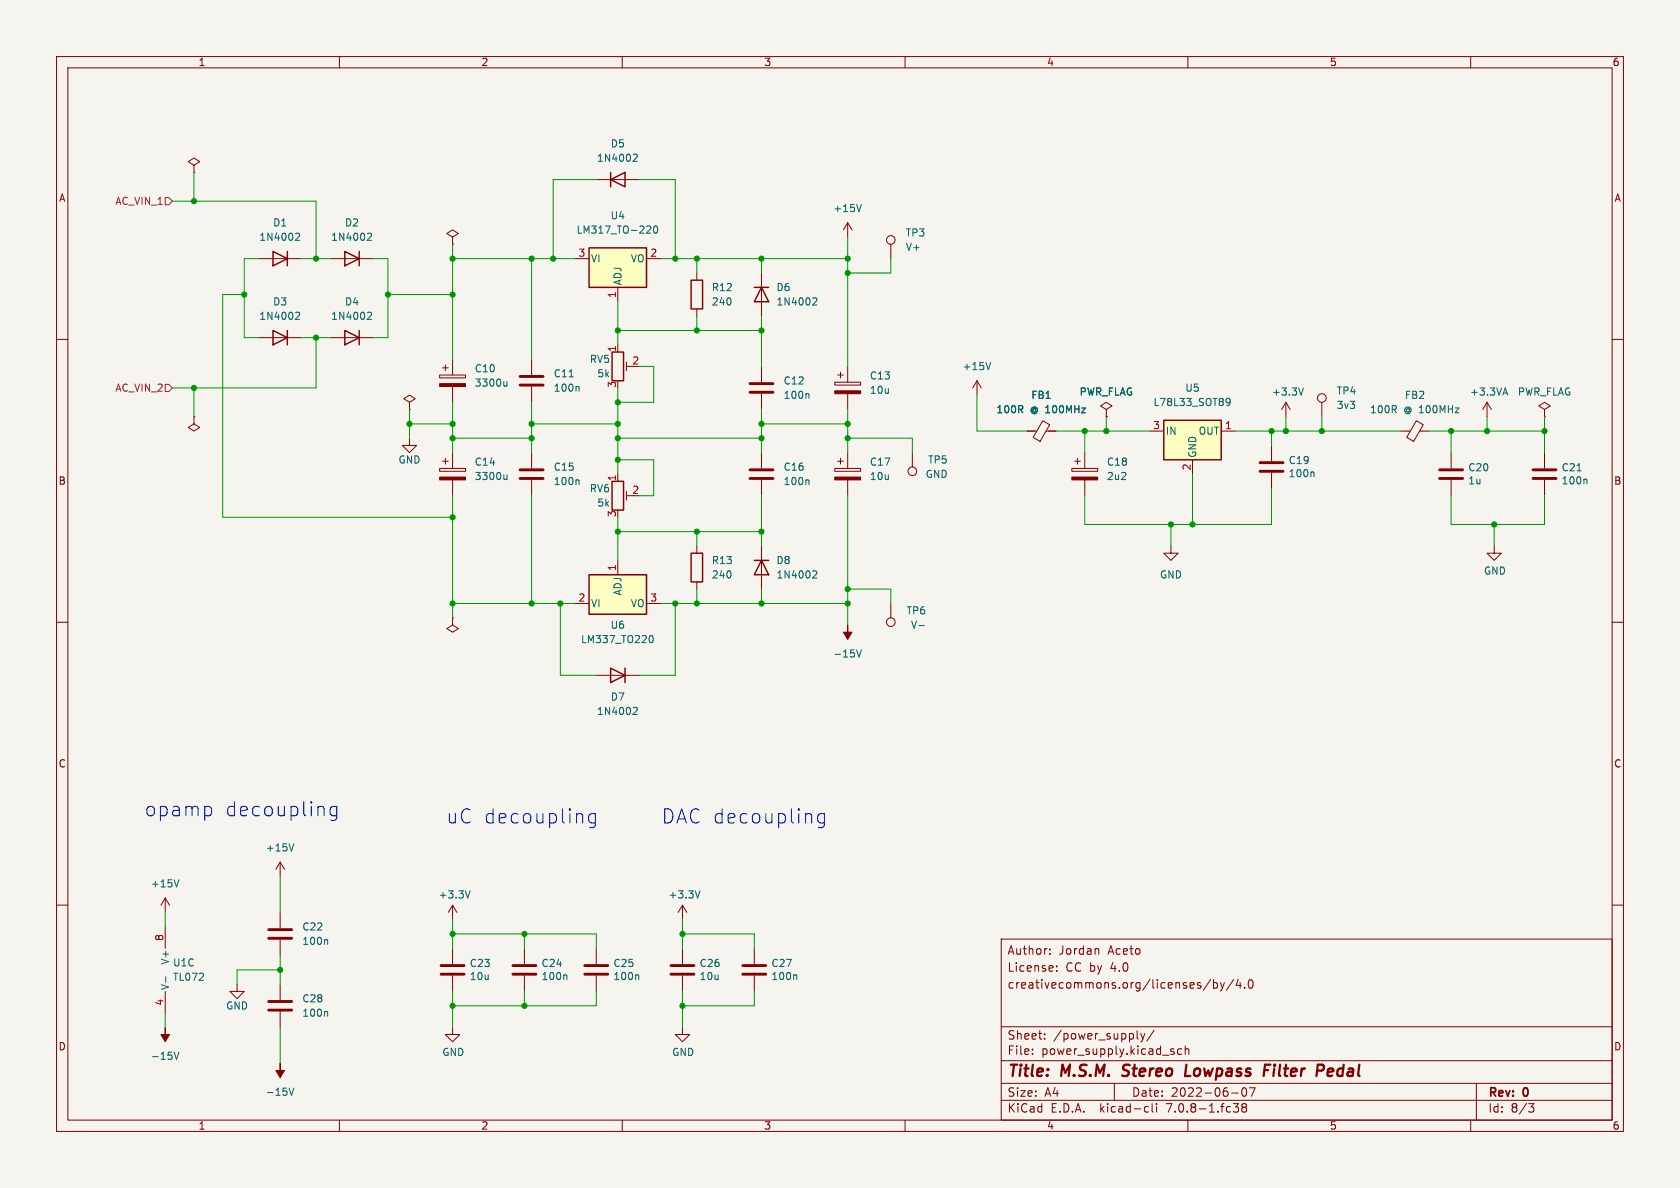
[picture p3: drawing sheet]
<svg xmlns="http://www.w3.org/2000/svg" width="297mm" height="210mm" viewBox="0 0 297 210" stroke-linecap="round" stroke-linejoin="round" font-family="sans-serif">
<path d="M0 0h297v210h-297z" fill="#f5f4ef" stroke="#f5f4ef" stroke-width=".18"/>
<g fill="none" stroke="#840000" stroke-width=".18">
<path d="M10 10h277v190h-277zM12 12h273v186h-273zM60 10v2M110 10v2M160 10v2M210 10v2M260 10v2M34.3 29.2l1-.6-1-.7-1 .7 1 .6v1.3M34.3 30.5h.1M105.4 31.8h7.6M149.9 39.4l-.8 1.2M149.9 39.4v2.5"/>
<path d="M149.9 39.4l.7 1.2M10 60h2M45.7 45.7h7.6M45.7 59.7h7.6M58.4 45.7h7.6M58.4 59.7h7.6M80 41.9l1-.6-1-.7-1 .7 1 .6v1.3M80 43.2h.1M101.6 45.7h2.5M109.2 50.8v2.5M114.3 45.7h2.5M123.2 48.3v1.2"/>
<path d="M123.2 54.6v1.3M134.6 48.3v7.6M157.5 43.2v2.5M285 60h2M34.3 73.7v1.2l1 .7-1 .6-1-.6 1-.7M34.3 73.7h.1M72.4 77.5v1.2h1.3l-1.3 1.3-1.3-1.3h1.3M72.4 71.1l1-.6-1-.6-1 .6 1 .6v1.3M72.4 72.4h.1M77.7 66.3h4.6v.5h-4.6zM78.2 65h1M78.7 64.5v1"/>
<path d="M80 63.5v2.8M80 68.3v2.8M94 63.5v2.8M94 68.3v2.8M109.2 61v1.2M110.7 64v1.5M110.7 64.8h1.1M134.6 64.8v2.8M134.6 69.6v2.8M147.6 67.6h4.5v.5h-4.5zM148.1 66.3h1M148.6 65.8v1"/>
<path d="M149.9 64.8v2.8M149.9 69.6v2.8M172.7 67.3l-.7 1.3M172.7 67.3v2.6M172.7 67.3l.8 1.3M181.6 76.2h1.7M184.4 74.4l1.2 .7-1.7 2.9-1.2-.7zM184.9 76.2h1.8M195.6 72.4l1-.6-1-.7-1 .7 1 .6v1.3M195.6 73.7h.1M203.2 76.2h2.5M215.9 76.2h2.5"/>
<path d="M224.8 78.7v2.8M227.3 71.1l-.7 1.3M227.3 71.1v2.6M227.3 71.1l.8 1.3M233.7 71.1v2.6M247.6 76.2h1.7M250.4 74.4l1.2 .7-1.7 2.9-1.2-.7zM251 76.2h1.7M262.9 71.1l-.8 1.3M262.9 71.1v2.6M262.9 71.1l.8 1.3M273 72.4l1.1-.6-1.1-.7-1 .7 1 .6v1.3"/>
<path d="M273 73.7h.1M77.7 82.8h4.6v.5h-4.6zM78.2 81.5h1M78.7 81v1M80 80v2.8M80 84.8v2.8M94 80v2.8M94 84.8v2.8M109.2 83.8v1.3M109.2 99.1v2.5M110.7 86.9v1.5M110.7 87.6h1.1"/>
<path d="M123.2 96.5v1.3M134.6 80v2.8M134.6 84.8v2.8M134.6 96.5v7.6M147.6 82.8h4.5v.5h-4.5zM148.1 81.5h1M148.6 81v1M149.9 80v2.8M149.9 84.8v2.8M161.3 80v2.6M189.5 82.8h4.6v.5h-4.6zM190 81.5h1"/>
<path d="M190.5 81v1M191.8 80v2.8M191.8 84.8v2.8M207 96.5v1.3h1.3l-1.3 1.3-1.3-1.3h1.3M210.8 81.3v2.5M224.8 83.6v2.8M256.5 80v2.8M256.5 84.8v2.8M264.2 96.5v1.3h1.2l-1.2 1.3-1.3-1.3h1.3M273 80v2.8M273 84.8v2.8M10 110h2"/>
<path d="M80 109.2v1.3l1 .6-1 .7-1-.7 1-.6M80 109.2h.1M101.6 106.7h2.5M105.4 119.4h7.6M114.3 106.7h2.5M123.2 102.9v1.2M157.5 106.7v2.5M285 110h2M10 160h2M29.2 158.8l-.8 1.2M29.2 158.8v2.5M29.2 158.8l.8 1.2"/>
<path d="M49.5 152.4l-.7 1.3M49.5 152.4v2.5M49.5 152.4l.8 1.3M285 160h2M29.2 163.8v3.8M29.2 175.3v3.8M41.9 174v1.3h1.3l-1.3 1.2-1.3-1.2h1.3M49.5 161.3v2.8M49.5 166.1v2.8M49.5 174v2.8M49.5 178.8v2.8M80 160v2.6"/>
<path d="M80 167.6v2.8M80 172.5v2.8M80 160l-.8 1.3M80 160l.8 1.3M92.7 167.6v2.8M92.7 172.5v2.8M105.4 167.6v2.8M105.4 172.5v2.8M120.6 160v2.6M120.6 167.6v2.8M120.6 172.5v2.8M120.6 160l-.7 1.3"/>
<path d="M120.6 160l.8 1.3M133.3 167.6v2.8M133.3 172.5v2.8M177 166h108v32h-108zM185.6 168.6v.1M185.6 167.8v.1M186.8 171.6v.1M186.8 170.8v.1M194 167.7l.2 .2v.8M214 173.1l-1.3 2M214.5 173.2v1.5M214.5 173.8l.5-.1 .2 .3v.4l-.1 .2h-.6"/>
<path d="M215.7 173.7l.4 1M216.1 174.7l-.1 .4-.3 .1M216.5 173.7l-.4 1M218.1 173.1l-1.3 2M218.9 173.1l-.4 1.1h1M219.2 173.7v1M220 174.6v.1M220.8 173.3l.2-.1a.81 .81 0 0 1 .6 .6 .81 .81 0 0 1-.3 .8l-.1 .1a.81 .81 0 0 1-.4-1.4zM60 198v2M80 181.6v1.3h1.3l-1.3 1.3-1.3-1.3h1.3M110 198v2M120.6 181.6v1.3h1.3l-1.3 1.3-1.2-1.3h1.2"/>
<path d="M160 198v2M177 194.5h108M177 191.5h108M177 187.5h108M177 181.5h108M182.5 186.3v.1M182.5 185.5v.1M184.7 183.6v.1M184.7 182.8v.1M197 191.5v3M201 183.5l.2 .2M201.7 182.7l.3 1"/>
<path d="M202 183.7l-.1 .4-.2 .1M202.4 182.7l-.4 1M202.6 195.6l.4 .1M203 196.5l-.4 .1M203.7 195.1v1.3l.2 .2M204 182.1l-1.3 2M204.5 195.1v.1M204.5 195.6v1M207.4 185.9l.2 .2-.2 .3M207.4 185.4l.1 .1M208.9 185.5l-.4-.1-.3 .3v.4l.1 .2h.6M209.5 185.5l.2-.1 .4 .1 .1 .9"/>
<path d="M209.5 184.9v1.5M210 198v2M217.7 193.2h1.2M218 195.1h1l-.5 .6 .4 .1v.7l-.2 .1-.6-.1M219.7 192.4a.81 .81 0 0 0 .3 1.4l.2-.1 .2-.5-.2-.8M219.8 195.7l-.3-.2 .3-.4h.3l.3 .3-.3 .3M219.8 195.7l-.3 .3 .1 .5 .2 .1h.3l.3-.3-.1-.4-.2-.2M219.8 195.7h.3M221.9 192.3l-.7 1.5M260 198v2M261 191.5v6.5M270.2 195.1h1l-.5 .6 .4 .1 .1 .5-.3 .3h-.4"/>
<circle cx="157.5" cy="42.4" r=".76"/>
<circle cx="233.7" cy="70.4" r=".76"/>
<circle cx="161.3" cy="83.3" r=".76"/>
<circle cx="157.5" cy="110" r=".76"/>
</g>
<path d="M198.4 190.1l.2 .1M198.7 188.4l-.1 .2v.4M209.7 188.2l-.2 2h.9M223.5 189.2h.7M223.6 188.2h1M233.9 188.3a.53 .53 0 0 1 0 .8M235.5 188.9l-.6 .1-.2 .9 .2 .3h.4M235.7 189.4l-1 .1" fill="none" stroke="#840000" stroke-width=".4"/>
<g fill="#840000" stroke="#840000" stroke-width=".18">
<path d="M49.5 188v1.2h.8l-.8 1.3-.7-1.3h.7z"/>
<path d="M147.6 84.3h4.5v.5h-4.5z"/>
<path d="M147.6 69.1h4.5v.5h-4.5z"/>
<path d="M149.9 110.5v1.3h.7l-.7 1.2-.8-1.2h.8z"/>
<path d="M29.2 181.6v1.3h.8l-.8 1.3-.8-1.3h.8z"/>
<path d="M77.7 67.8h4.6v.5h-4.6z"/>
<path d="M77.7 84.3h4.6v.5h-4.6z"/>
<path d="M189.5 84.3h4.6v.5h-4.6z"/>
</g>
<g fill="none" stroke="#006464" stroke-width=".18">
<path d="M112.1 27.2l.4 .1 .2 .3-.8 .9h.8M114.5 39.9l.4 .1 .2 .3-.8 .9h.8M152.3 36.1l-.4 1.3M52.4 41.2l.5 .1 .1 .3-.8 .9h.8M52.4 55.2l.5 .1 .1 .3-.8 .9h.8M65.1 41.2l.5 .1 .1 .3-.8 .9h.8M65.1 55.2l.5 .1 .1 .3-.8 .9h.8M115.7 40.1l.1-.2a.68 .68 0 0 1 .5 .7 .68 .68 0 0 1-.5 .6l-.1-.1-.2-.4zM143.9 52.6l.4 .1 .1 .3-.8 .9h.8M89.6 67.4v.9M89.6 68.1l-.2 .2-.3-.1M100.6 66.6h.7"/>
<path d="M102.2 68.3l.2 .2v.7M142.8 69.6l.2 .2v.6M175.1 64.1l-.4 1.2M216.8 70.6l.2-.2 .4 .2a.84 .84 0 0 1-.3 1.1h-.2M217.5 71l-.3 .2-.4-.1M230.4 68.6l-.4 1.2M265.8 69.5h.6M266.1 68.6l.4 1.2M89.6 83.9v.9M89.6 84.7l-.2 .1-.3-.1M102.2 84.8l.2 .2v.7M142.8 84.8l.2 .2v.7"/>
<path d="M232.1 83.4l.2 .2v.7M278.8 83.2h.7M280.4 84.7l.2 .2v.6M114.9 112.4l.2-.1a.68 .68 0 0 1 .4 .7 .68 .68 0 0 1-.4 .6l-.2-.1M143.9 100.9l.4 .1 .1 .3-.8 .9h.8M151.4 114.9l.5 1.2 .4-1.2M162.4 110.6h1M112.1 125l.4 .1 .2 .3-.8 .9h.8M31.6 155.5l-.4 1.3M51.9 149.2l-.4 1.2M83.1 157.5l-.4 1.2M123.8 157.5l-.5 1.2"/>
<path d="M29.3 172.7v.9M57.7 178.8l.2 .2v.6M57.7 166.1l.2 .2v.6M100 172.3l.2 .2v.7M112.7 172.3l.2 .2v.7M140.7 172.3l.2 .2v.7M30.8 186l.4 1.3 .4-1.3M51.1 192.3l.4 1.3 .4-1.3"/>
</g>
<g fill="none" stroke="#840000" stroke-width=".51">
<path d="M91.9 68.1h4.1M91.9 66.5h4.1M132.6 69.3h4.1M132.6 67.8h4.1M91.9 84.6h4.1M91.9 83.1h4.1M132.6 84.6h4.1M132.6 83.1h4.1M222.8 83.3h4M222.8 81.8h4M254.5 84.6h4.1M254.5 83.1h4.1"/>
<path d="M271 84.6h4.1M271 83.1h4.1M47.5 178.6h4.1M47.5 177h4.1M47.5 165.9h4.1M47.5 164.3h4.1M78 172.2h4M78 170.7h4M90.7 172.2h4M90.7 170.7h4M103.4 172.2h4M103.4 170.7h4"/>
<path d="M118.6 172.2h4.1M118.6 170.7h4.1M131.3 172.2h4.1M131.3 170.7h4.1"/>
</g>
<g fill="none" stroke="#840000" stroke-width=".25">
<path d="M107.9 31.8l2.6-1.3v2.5zM107.9 30.5v2.5M48.3 44.5l2.5 1.2-2.5 1.3zM48.3 58.4l2.5 1.3-2.5 1.3zM50.8 44.5v2.5M50.8 58.4v2.6M61 44.5l2.5 1.2-2.5 1.3zM61 58.4l2.5 1.3-2.5 1.3zM63.5 44.5v2.5M63.5 58.4v2.6M104.1 43.8h10.2v7h-10.2zM122.2 49.5h2v5.1h-2z"/>
<path d="M133.3 50.8h2.6M134.6 50.8l1.3 2.5h-2.6zM108.2 62.2h2v5.1h-2zM205.7 74.3h10.2v7h-10.2zM108.2 85.1h2v5.1h-2zM122.2 97.8h2v5.1h-2zM133.3 99.1h2.6M134.6 99.1l1.3 2.5h-2.6zM104.1 101.6h10.2v7h-10.2zM107.9 118.1l2.6 1.3-2.6 1.3zM110.5 118.1v2.6"/>
</g>
<g fill="#ffffc2" stroke="#ffffc2" stroke-width=".18">
<path d="M104.1 43.8h10.2v7h-10.2z"/>
<path d="M205.7 74.3h10.2v7h-10.2z"/>
<path d="M104.1 101.6h10.2v7h-10.2z"/>
</g>
<path d="M29.2 34.9h.6l.7 .7-.7 .6h-.6zM29.2 67.9h.6l.7 .7-.7 .6h-.6z" fill="none" stroke="#725600" stroke-width=".18"/>
<path d="M36.9 142.5l.5 .5v.7l-.5 .5M59.5 142.5v2.1a.68 .68 0 0 1-1 .3M59.5 142.7l-.7-.2-.4 .5v.7l.2 .4 .2 .1 .7-.1M105.3 143.8v2a.68 .68 0 0 1-1.1 .4M105.3 143.9l-.7-.1-.5 .5v.7l.2 .4 .3 .1 .7-.1M145.7 143.8v2a.68 .68 0 0 1-1 .4M145.7 143.9l-.7-.1-.4 .5v.7l.2 .4 .2 .1 .7-.1" fill="none" stroke="#0000c2" stroke-width=".18"/>
<g fill="none" stroke="#009600" stroke-width=".18">
<path d="M30.5 35.6h25.4v10.1M34.3 30.5v5.1M105.4 31.8h-7.6v13.9M113 31.8h6.4v13.9M43.2 52.1h-3.8v39.3h40.6M45.7 45.7h-2.5v14h2.5M53.3 45.7h5.1M53.3 59.7h5.1M55.9 59.7v8.9h-25.4M66 45.7h2.6v14h-2.6M68.6 52.1h11.4M80 45.7h21.6"/>
<path d="M80 43.2v20.3M94 45.7v17.8M109.2 53.3v7.7M109.2 58.4h25.4M116.8 45.7h33.1M123.2 45.7v2.6M123.2 55.9v2.5M134.6 45.7v2.6M134.6 55.9v8.9M149.9 41.9v22.9M157.5 45.7v2.6h-7.6M34.3 68.6v5.1"/>
<path d="M72.4 74.9h7.6M72.4 72.4v5.1M80 77.5h14M80 71.1v8.9M94 74.9h15.2M94 71.1v8.9M109.2 77.5h25.4M109.2 68.6v15.2M113 64.8h2.6v6.3h-6.4M134.6 74.9h15.3M134.6 72.4v7.6M149.9 72.4v7.6"/>
<path d="M149.9 77.5h11.4v2.5M172.7 69.9v6.3h8.9M186.7 76.2h16.5M191.8 76.2v3.8M195.6 73.7v2.5M218.4 76.2h29.2M224.8 76.2v2.5M227.3 73.7v2.5M233.7 73.7v2.5M252.7 76.2h20.3M256.5 76.2v3.8M262.9 73.7v2.5"/>
<path d="M273 73.7v6.3M80 87.6v21.6M94 87.6v19.1M109.2 91.4v7.7M109.2 81.3h6.4v6.3h-2.6M109.2 94h25.4M123.2 94v2.5M134.6 87.6v8.9M149.9 87.6v22.9M207 92.7v3.8M210.8 83.8v8.9M224.8 86.4v6.3h-33v-5.1"/>
<path d="M256.5 87.6v5.1h16.5v-5.1M264.2 92.7v3.8M80 106.7h21.6M99.1 106.7v12.7h6.3M116.8 106.7h33.1M119.4 106.7v12.7h-6.4M123.2 104.1v2.6M134.6 104.1v2.6M149.9 104.1h7.6v2.6M49.5 154.9v6.4M29.2 161.3v2.5M29.2 179.1v2.5"/>
<path d="M49.5 168.9v5.1M49.5 171.5h-7.6v2.5M80 162.6v5M80 175.3v6.3M80 165.1h25.4v2.5M92.7 165.1v2.5M92.7 175.3v2.5M105.4 175.3v2.5h-25.4M120.6 165.1h12.7v2.5M120.6 162.6v5M120.6 175.3v6.3M133.3 175.3v2.5h-12.7"/>
<path d="M49.5 181.6v6.4"/>
</g>
<g fill="#009600" stroke="#009600" stroke-width=".18">
<circle cx="80" cy="45.7" r=".46"/>
<circle cx="68.6" cy="52.1" r=".46"/>
<circle cx="80" cy="52.1" r=".46"/>
<circle cx="94" cy="45.7" r=".46"/>
<circle cx="97.8" cy="45.7" r=".46"/>
<circle cx="99.1" cy="106.7" r=".46"/>
<circle cx="94" cy="106.7" r=".46"/>
<circle cx="80" cy="74.9" r=".46"/>
<circle cx="80" cy="77.5" r=".46"/>
<circle cx="80" cy="91.4" r=".46"/>
<circle cx="120.6" cy="165.1" r=".46"/>
<circle cx="119.4" cy="106.7" r=".46"/>
<circle cx="80" cy="106.7" r=".46"/>
<circle cx="134.6" cy="45.7" r=".46"/>
<circle cx="123.2" cy="45.7" r=".46"/>
<circle cx="119.4" cy="45.7" r=".46"/>
<circle cx="94" cy="74.9" r=".46"/>
<circle cx="94" cy="77.5" r=".46"/>
<circle cx="109.2" cy="58.4" r=".46"/>
<circle cx="80" cy="165.1" r=".46"/>
<circle cx="92.7" cy="165.1" r=".46"/>
<circle cx="92.7" cy="177.8" r=".46"/>
<circle cx="80" cy="177.8" r=".46"/>
<circle cx="120.6" cy="177.8" r=".46"/>
<circle cx="49.5" cy="171.5" r=".46"/>
<circle cx="55.9" cy="59.7" r=".46"/>
<circle cx="72.4" cy="74.9" r=".46"/>
<circle cx="43.2" cy="52.1" r=".46"/>
<circle cx="34.3" cy="35.6" r=".46"/>
<circle cx="34.3" cy="68.6" r=".46"/>
<circle cx="55.9" cy="45.7" r=".46"/>
<circle cx="149.9" cy="106.7" r=".46"/>
<circle cx="149.9" cy="104.1" r=".46"/>
<circle cx="109.2" cy="74.9" r=".46"/>
<circle cx="109.2" cy="81.3" r=".46"/>
<circle cx="109.2" cy="77.5" r=".46"/>
<circle cx="134.6" cy="77.5" r=".46"/>
<circle cx="109.2" cy="94" r=".46"/>
<circle cx="123.2" cy="94" r=".46"/>
<circle cx="123.2" cy="106.7" r=".46"/>
<circle cx="149.9" cy="77.5" r=".46"/>
<circle cx="134.6" cy="94" r=".46"/>
<circle cx="134.6" cy="106.7" r=".46"/>
<circle cx="273" cy="76.2" r=".46"/>
<circle cx="233.7" cy="76.2" r=".46"/>
<circle cx="264.2" cy="92.7" r=".46"/>
<circle cx="256.5" cy="76.2" r=".46"/>
<circle cx="262.9" cy="76.2" r=".46"/>
<circle cx="109.2" cy="71.1" r=".46"/>
<circle cx="134.6" cy="74.9" r=".46"/>
<circle cx="134.6" cy="58.4" r=".46"/>
<circle cx="123.2" cy="58.4" r=".46"/>
<circle cx="149.9" cy="74.9" r=".46"/>
<circle cx="149.9" cy="45.7" r=".46"/>
<circle cx="149.9" cy="48.3" r=".46"/>
<circle cx="207" cy="92.7" r=".46"/>
<circle cx="210.8" cy="92.7" r=".46"/>
<circle cx="195.6" cy="76.2" r=".46"/>
<circle cx="191.8" cy="76.2" r=".46"/>
<circle cx="227.3" cy="76.2" r=".46"/>
<circle cx="224.8" cy="76.2" r=".46"/>
</g>
<g font-size="3.5" fill="#0000c2">
<text x="25.4" y="144.5">opamp</text>
<text x="39.6" y="144.5">decoupling</text>
<text x="78.7" y="145.8">uC decoupling</text>
<text x="116.8" y="145.8">DAC decoupling</text>
</g>
<g font-size="2.8" fill="#840000">
<text x="178" y="190.9">Title:</text>
<text x="187.7" y="190.9">M.S.M.</text>
<text x="199.3" y="190.9">Stereo</text>
<text x="211.2" y="190.9">Lowpass</text>
<text x="225.9" y="190.9">Filter</text>
<text x="236" y="190.9">Pedal</text>
</g>
<g font-size="2.1" fill="#840000">
<text x="178" y="172">License:</text>
<text x="178" y="169">Author:</text>
<text x="187.2" y="169">Jordan</text>
<text x="188.4" y="172">CC by</text>
<text x="196" y="169">Aceto</text>
<text x="196.5" y="172">4.0</text>
<text x="178" y="175">creativecommons.org/licenses/by/4.0</text>
<text x="178" y="184">Sheet:</text>
<text x="186.2" y="184">/power_supply/</text>
<text x="178" y="186.7">File:</text>
<text x="184.1" y="186.7">power_supply.kicad_sch</text>
<text x="178" y="196.9">KiCad</text>
<text x="178" y="194.1">Size:</text>
<text x="184.7" y="194.1">A4</text>
<text x="185.7" y="196.9">E.D.A.</text>
<text x="194.6" y="196.9">kicad-cli</text>
<text x="200" y="194.1">Date:</text>
<text x="206.5" y="196.9">7.0.8-1.fc38</text>
<text x="207" y="194.1">2022-06-07</text>
<text x="263" y="194.3">Rev:</text>
<text x="263" y="196.9">Id:</text>
<text x="267.1" y="196.9">8/3</text>
<text x="269.4" y="194.3">0</text>
</g>
<g font-size="1.8" fill="#840000">
<text x="35" y="11.9">1</text>
<text x="85" y="11.9">2</text>
<text x="135" y="11.9">3</text>
<text x="185" y="11.9">4</text>
<text x="235" y="11.9">5</text>
<text x="285" y="11.9">6</text>
<text x="10.3" y="35.9">A</text>
<text x="285.3" y="35.9">A</text>
<text x="10.3" y="85.9">B</text>
<text x="285.3" y="85.9">B</text>
<text x="10.3" y="135.9">C</text>
<text x="285.3" y="135.9">C</text>
<text x="10.3" y="185.9">D</text>
<text x="285.3" y="185.9">D</text>
<text x="35" y="199.9">1</text>
<text x="85" y="199.9">2</text>
<text x="135" y="199.9">3</text>
<text x="185" y="199.9">4</text>
<text x="235" y="199.9">5</text>
<text x="285" y="199.9">6</text>
</g>
<g font-size="1.8" fill="#006464">
<text x="105.4" y="28.8">1N4002</text>
<text x="107.9" y="26.3">D5</text>
<text x="48.2" y="40.2">D1</text>
<text x="60.9" y="40.2">D2</text>
<text x="101.8" y="41.5">LM317_TO-220</text>
<text x="107.8" y="39">U4</text>
<text x="147.2" y="37.7">+15V</text>
<text x="45.7" y="42.8">1N4002</text>
<text x="58.4" y="42.8">1N4002</text>
<text x="104.4" y="46.6">VI</text>
<text x="111.4" y="46.6">VO</text>
<text x="160" y="42">TP3</text>
<text x="160" y="44.6">V+</text>
<text x="110.1" y="50.5" transform="rotate(-90 110.1 50.5)">ADJ</text>
<text x="125.7" y="51.7">R12</text>
<text x="137.2" y="51.7">D6</text>
<text x="45.7" y="56.7">1N4002</text>
<text x="48.2" y="54.2">D3</text>
<text x="58.4" y="56.7">1N4002</text>
<text x="60.9" y="54.2">D4</text>
<text x="125.7" y="54.2">240</text>
<text x="137.2" y="54.2">1N4002</text>
<text x="104.2" y="64.4">RV5</text>
<text x="170.1" y="65.6">+15V</text>
<text x="83.8" y="66">C10</text>
<text x="83.8" y="68.6">3300u</text>
<text x="97.8" y="69.4">100n</text>
<text x="97.8" y="66.9">C11</text>
<text x="105.5" y="66.9">5k</text>
<text x="138.4" y="70.7">100n</text>
<text x="138.4" y="68.2">C12</text>
<text x="153.7" y="67.3">C13</text>
<text x="153.7" y="69.8">10u</text>
<text x="182.2" y="70.7">FB1</text>
<text x="190.8" y="70.1">PWR_FLAG</text>
<text x="203.8" y="72">L78L33_SOT89</text>
<text x="209.4" y="69.4">U5</text>
<text x="224.8" y="70.1">+3.3V</text>
<text x="236.2" y="70">TP4</text>
<text x="248.3" y="70.7">FB2</text>
<text x="259.8" y="70.1">+3.3VA</text>
<text x="268.2" y="70.1">PWR_FLAG</text>
<text x="176.1" y="73.3">100R</text>
<text x="182.1" y="73.3">@ 100MHz</text>
<text x="206" y="77.1">IN</text>
<text x="211.8" y="77.1">OUT</text>
<text x="236.2" y="72.5">3v3</text>
<text x="242.1" y="73.3">100R</text>
<text x="248.2" y="73.3">@ 100MHz</text>
<text x="70.4" y="82.1">GND</text>
<text x="83.8" y="82.5">C14</text>
<text x="97.8" y="83.4">C15</text>
<text x="138.4" y="83.4">C16</text>
<text x="153.7" y="82.5">C17</text>
<text x="164" y="82.1">TP5</text>
<text x="195.6" y="82.5">C18</text>
<text x="211.7" y="81" transform="rotate(-90 211.7 81)">GND</text>
<text x="227.7" y="82.2">C19</text>
<text x="259.5" y="83.5">C20</text>
<text x="276" y="83.5">C21</text>
<text x="83.8" y="85.1">3300u</text>
<text x="97.8" y="86">100n</text>
<text x="104.2" y="87.2">RV6</text>
<text x="105.5" y="89.8">5k</text>
<text x="138.4" y="86">100n</text>
<text x="153.7" y="85.1">10u</text>
<text x="163.6" y="84.7">GND</text>
<text x="195.6" y="85.1">2u2</text>
<text x="227.7" y="84.6">100n</text>
<text x="259.5" y="85.8">1u</text>
<text x="276" y="85.8">100n</text>
<text x="125.7" y="99.9">R13</text>
<text x="137.2" y="99.9">D8</text>
<text x="262.2" y="101.8">GND</text>
<text x="104.4" y="107.5">VI</text>
<text x="110.1" y="105.4" transform="rotate(-90 110.1 105.4)">ADJ</text>
<text x="111.4" y="107.5">VO</text>
<text x="125.7" y="102.5">240</text>
<text x="137.2" y="102.5">1N4002</text>
<text x="205" y="102.5">GND</text>
<text x="102.6" y="113.9">LM337_TO220</text>
<text x="107.8" y="111.4">U6</text>
<text x="160.2" y="108.8">TP6</text>
<text x="161" y="111.4">V-</text>
<text x="147.2" y="116.4">-15V</text>
<text x="107.9" y="124.1">D7</text>
<text x="105.4" y="126.6">1N4002</text>
<text x="46.9" y="150.7">+15V</text>
<text x="26.6" y="157.1">+15V</text>
<text x="77.4" y="159">+3.3V</text>
<text x="118.1" y="159">+3.3V</text>
<text x="53.3" y="167.2">100n</text>
<text x="53.3" y="164.7">C22</text>
<text x="30.1" y="170.6" transform="rotate(-90 30.1 170.6)">V+</text>
<text x="30.5" y="171">U1C</text>
<text x="30.5" y="173.6">TL072</text>
<text x="82.9" y="171.1">C23</text>
<text x="82.9" y="173.5">10u</text>
<text x="95.6" y="173.5">100n</text>
<text x="95.6" y="171.1">C24</text>
<text x="108.3" y="173.5">100n</text>
<text x="108.3" y="171.1">C25</text>
<text x="123.6" y="171.1">C26</text>
<text x="123.6" y="173.5">10u</text>
<text x="136.3" y="173.5">100n</text>
<text x="136.3" y="171.1">C27</text>
<text x="30.1" y="175.1" transform="rotate(-90 30.1 175.1)">V-</text>
<text x="39.9" y="178.7">GND</text>
<text x="53.3" y="179.9">100n</text>
<text x="53.3" y="177.4">C28</text>
<text x="26.6" y="187.6">-15V</text>
<text x="78.1" y="186.9">GND</text>
<text x="118.7" y="186.9">GND</text>
<text x="46.9" y="193.9">-15V</text>
</g>
<g font-size="1.8" fill="#725600">
<text x="20.3" y="36.4">AC_VIN_1</text>
<text x="20.3" y="69.4">AC_VIN_2</text>
</g>
<g font-size="1.8" fill="#a90000">
<text x="102.2" y="45.5">3</text>
<text x="114.9" y="45.5">2</text>
<text x="109" y="52.8" transform="rotate(-90 109 52.8)">1</text>
<text x="109" y="62.3" transform="rotate(-90 109 62.3)">1</text>
<text x="111.7" y="64.5">2</text>
<text x="109" y="68.7" transform="rotate(-90 109 68.7)">3</text>
<text x="203.8" y="75.9">3</text>
<text x="216.5" y="75.9">1</text>
<text x="210.6" y="83.3" transform="rotate(-90 210.6 83.3)">2</text>
<text x="109" y="85.2" transform="rotate(-90 109 85.2)">1</text>
<text x="111.7" y="87.4">2</text>
<text x="109" y="91.5" transform="rotate(-90 109 91.5)">3</text>
<text x="109" y="101" transform="rotate(-90 109 101)">1</text>
<text x="102.2" y="106.4">2</text>
<text x="114.9" y="106.4">3</text>
<text x="29" y="166.4" transform="rotate(-90 29 166.4)">8</text>
<text x="29" y="177.9" transform="rotate(-90 29 177.9)">4</text>
</g>
</svg>
